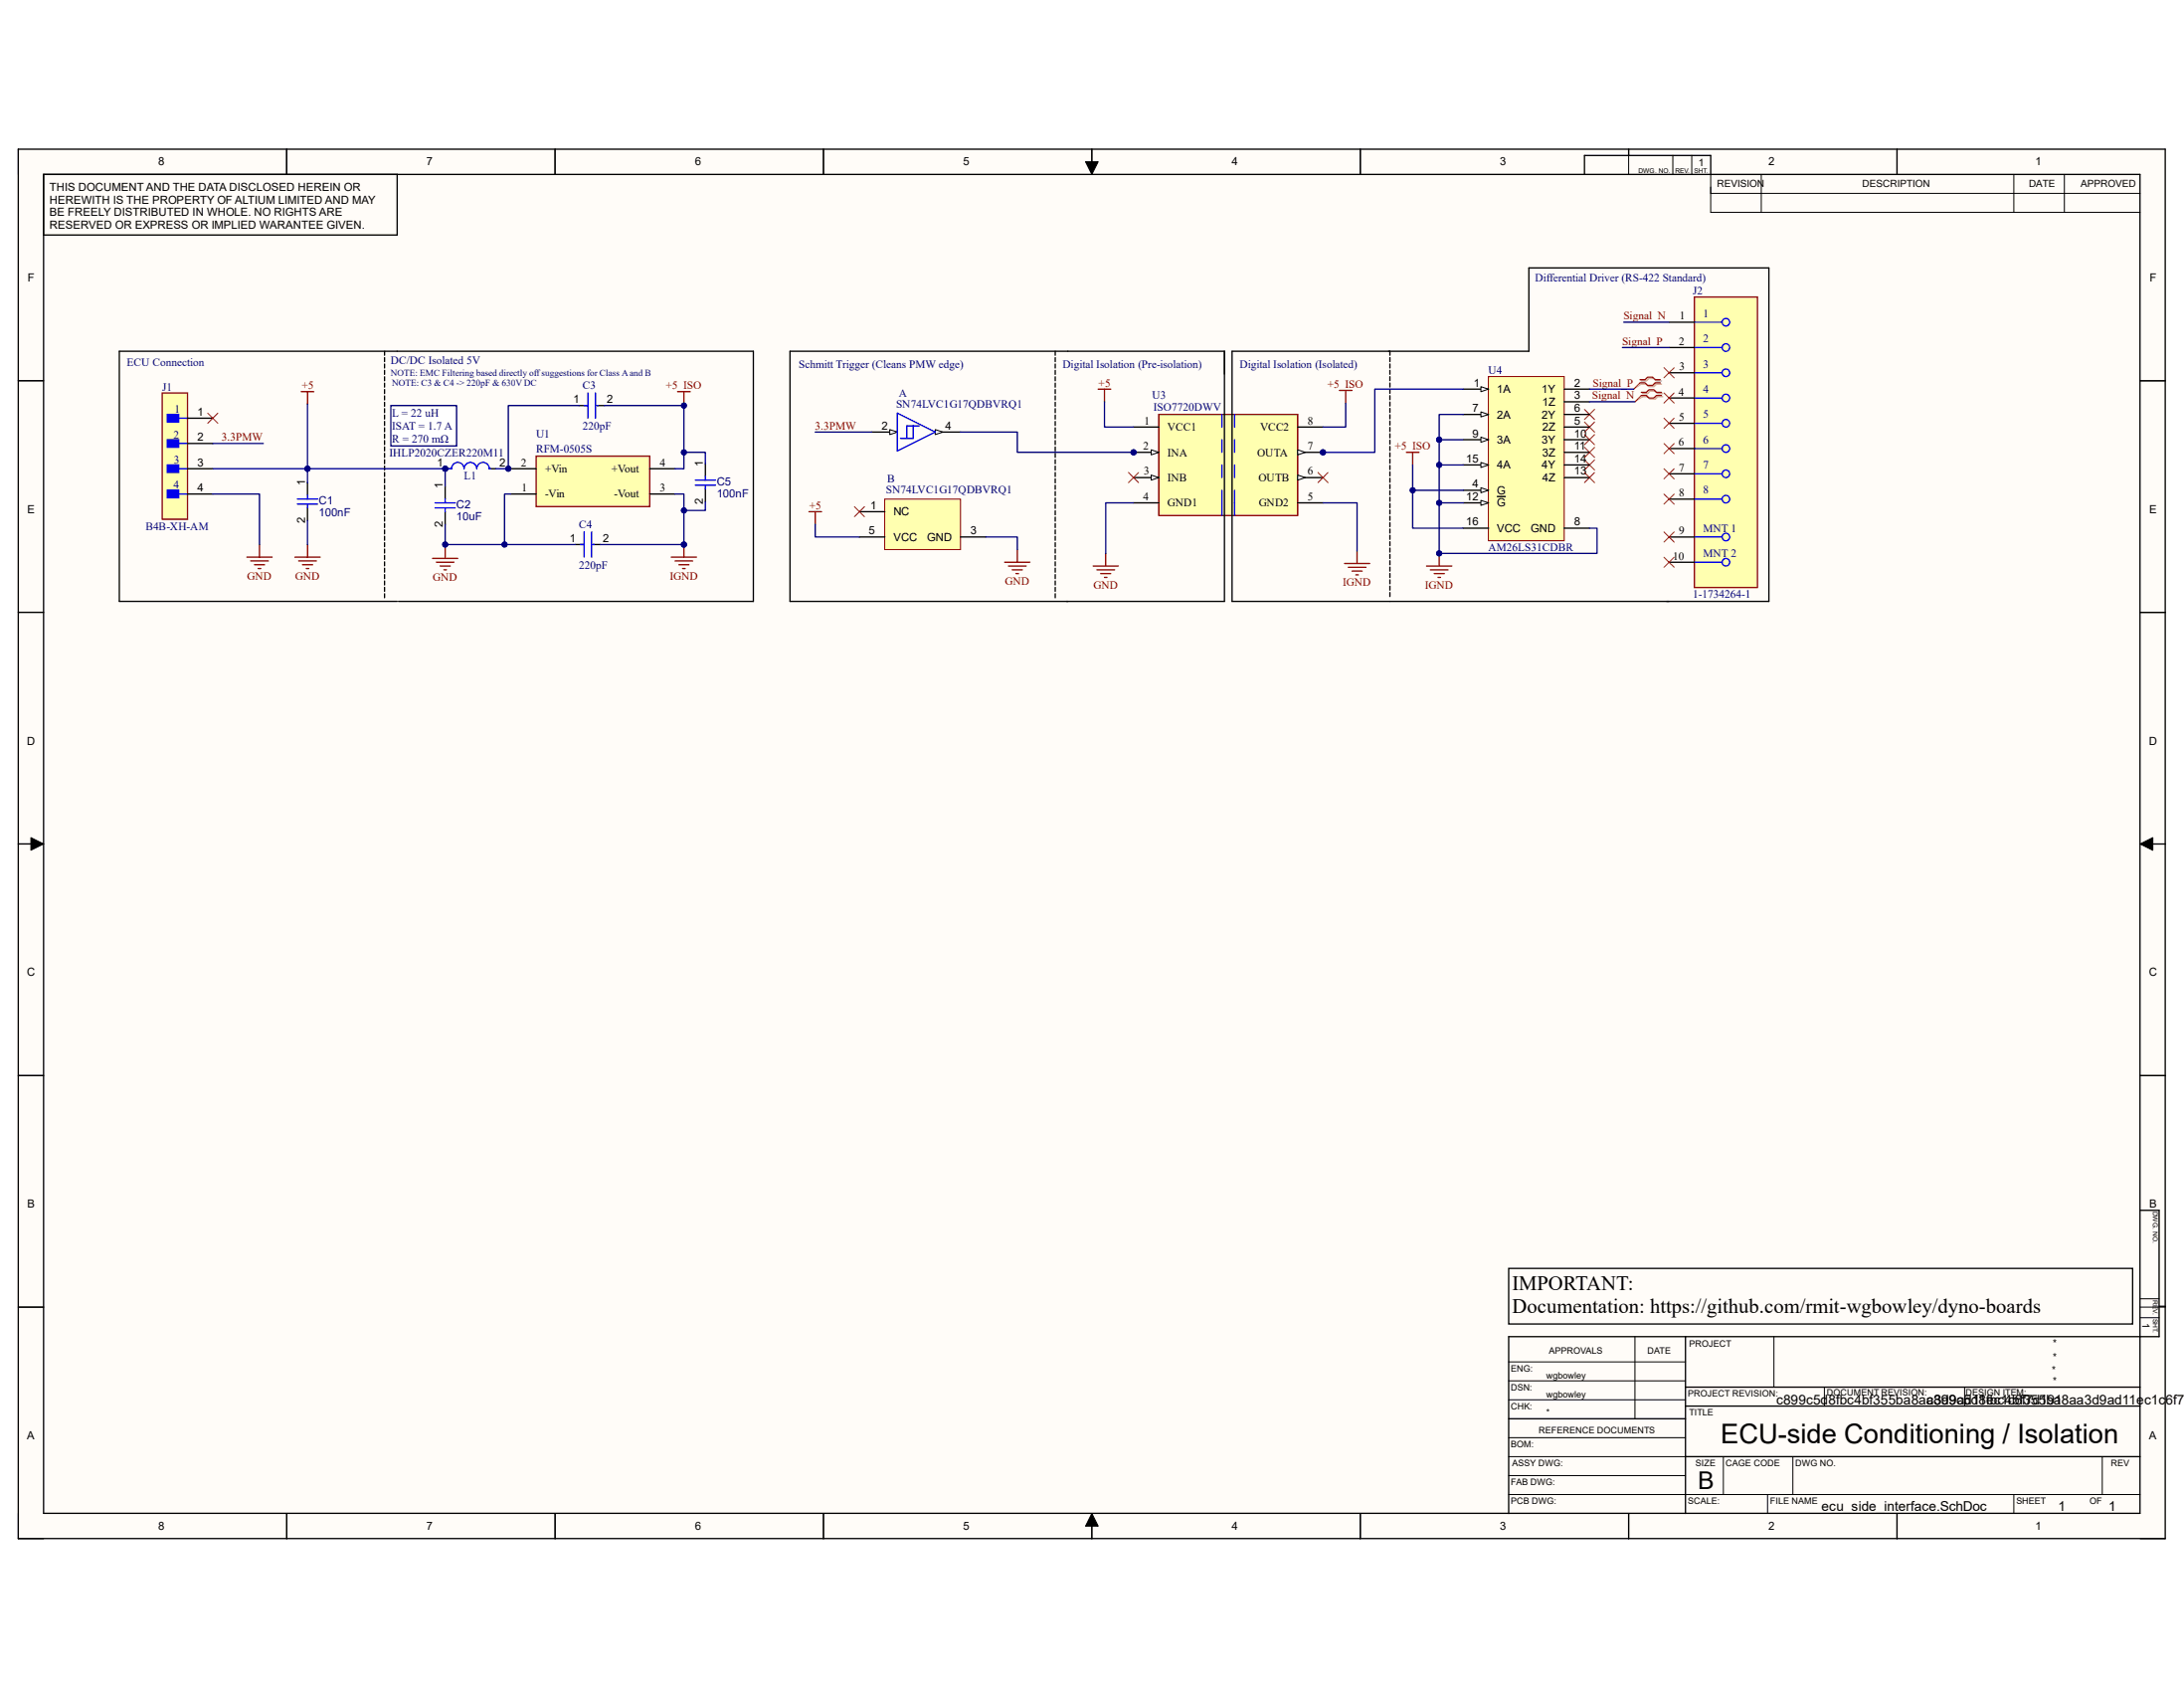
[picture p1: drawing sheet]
<svg xmlns="http://www.w3.org/2000/svg" width="279mm" height="216mm" viewBox="0 0 279 216" stroke-linecap="round" stroke-linejoin="round" font-family="sans-serif">
<g fill="#fffcf8">
<path d="M2.3 19.1h274.7v177.7h-274.7z" fill-rule="evenodd"/>
<path d="M5.6 22.3h268.2v171.3h-268.2z" fill-rule="evenodd"/>
</g>
<g fill="none" stroke="#000" stroke-width=".13">
<path d="M2.3 19.1v3.2M36.7 19.1v3.2M71 19.1v3.2M105.3 19.1v3.2M139.7 19.1v3.2M174 19.1v3.2M208.4 19.1v3.2M214 19.9v2.4M216.4 19.9v2.4M242.7 19.1v3.2M138.9 20.7h1.6l-.8 1.6zM218.9 22.3v4.9h54.9"/>
<path d="M218.9 24.7h54.9M225.3 22.3v4.9M257.6 22.3v4.9M264.1 22.3v4.9M2.3 48.7h3.3M273.8 48.7h3.2M2.3 78.3h3.3M273.8 78.3h3.2M2.3 107.9h3.3M4 107.1l1.6 .8-1.6 .8zM273.8 107.9l1.6-.8v1.7zM273.8 107.9h3.2"/>
<path d="M2.3 137.6h3.3M273.8 137.6h3.2M2.3 167.2h3.3M193 176.6h22.6M193 174.2h22.6M193 179h22.6M209.2 171v10.5M226.9 171v6.4M233.4 177.4v2.4M251.3 177.4v2.4M273.8 167.2h3.2M273.8 168.5h2.4"/>
<path d="M273.8 166.1h2.4M2.3 193.6v3.2h3.3M36.7 193.6v3.2M71 193.6v3.2M105.3 193.6v3.2M139.7 193.6l.8 1.6h-1.6zM139.7 193.6v3.2M174 193.6v3.2M193 191.2h80.8M193 186.3h22.6M193 183.9h22.6M193 188.7h22.6"/>
<path d="M208.4 193.6v3.2M220.5 186.3v4.9M226.1 191.2v2.4M229.4 186.3v4.9M242.7 193.6v3.2M257.6 191.2v2.4M268.9 186.3v4.9M273.8 196.8h3.2"/>
</g>
<g fill="none" stroke="#000" stroke-width=".17">
<path d="M2.3 19.1h274.7v177.7h-274.7zM36.7 19.1v3.2M71 19.1v3.2M105.3 19.1v3.2M139.7 19.1v3.2M174 19.1v3.2M208.4 19.1v.8M242.7 19.1v3.2M5.6 22.3h268.2v171.3h-268.2zM50.8 22.3v7.8h-45.2M202.7 22.3v-2.4h16.2v2.4M2.3 48.7h3.3"/>
<path d="M273.8 48.7h3.2M2.3 78.3h3.3M273.8 78.3h3.2M2.3 107.9h3.3M273.8 107.9h3.2M2.3 137.6h3.3M273.8 137.6h3.2M273.8 154.8h2.4v16.2h-83.2v22.6M2.3 167.2h3.3M215.6 177.4h58.2M215.6 171v22.6M215.6 179.8h58.2"/>
<path d="M276.2 167.1h.8M36.7 193.6v3.2M71 193.6v3.2M105.3 193.6v3.2M139.7 193.6v3.2M174 193.6v3.2M193 181.5h22.6M208.4 193.6v3.2M215.6 186.3h58.2M242.7 193.6v3.2"/>
</g>
<path d="M138.9 20.7h1.6l-.8 1.6zM4 107.1l1.6 .8-1.6 .8zM273.8 107.9l1.6-.8v1.7zM139.7 193.6l.8 1.6h-1.6z" fill="#000"/>
<path d="M216.8 38h8v37.1h-8z" fill-rule="evenodd" fill="#ffffb0"/>
<path d="M216.8 38h8v37.1h-8z" fill="none" stroke="#800000" stroke-width=".17"/>
<g fill="none" stroke="#00f" stroke-width=".17">
<path d="M216.8 41.2h3.5M216.8 44.4h3.5M216.8 47.7h3.5M216.8 50.9h3.5M216.8 54.1h3.5M216.8 57.4h3.5M216.8 60.6h3.5M216.8 63.8h3.5M216.8 68.7h3.5M216.8 71.9h3.5"/>
<circle cx="220.8" cy="41.2" r=".48"/>
<circle cx="220.8" cy="54.1" r=".48"/>
<circle cx="220.8" cy="57.4" r=".48"/>
<circle cx="220.8" cy="47.7" r=".48"/>
<circle cx="220.8" cy="50.9" r=".48"/>
<circle cx="220.8" cy="44.5" r=".48"/>
<circle cx="220.8" cy="60.6" r=".48"/>
<circle cx="220.8" cy="71.9" r=".48"/>
<circle cx="220.8" cy="63.8" r=".48"/>
<circle cx="220.8" cy="68.7" r=".48"/>
</g>
<path d="M119.6 55.3h3.3M213.5 41.2h3.3M213.5 44.4h3.3M213.5 47.7h3.3M213.5 50.9h3.3M213.5 54.1h3.3M213.5 57.4h3.3M213.5 60.6h3.3M213.5 63.8h3.3M213.5 68.7h3.3M213.5 71.9h3.3" fill="none" stroke="#000" stroke-width=".17"/>
<path d="M119.6 54.9l1 .4-1 .3z" fill="#f8fcff"/>
<path d="M119.6 54.9l1 .4-1 .3z" fill="none" stroke="#000" stroke-width=".13"/>
<path d="M111.6 55.3h3.2" fill="none" stroke="#000" stroke-width=".17"/>
<path d="M113.8 54.9l1 .4-1 .3z" fill="#f8fcff"/>
<path d="M113.8 54.9l1 .4-1 .3z" fill="none" stroke="#000" stroke-width=".13"/>
<path d="M114.8 52.8l4.8 2.5-4.8 2.4zM116.8 54.5v1.6h-1.6M117.6 54.5h-1.6v1.6" fill="none" stroke="#00f" stroke-width=".17"/>
<path d="M113.2 63.8h9.7v6.5h-9.7z" fill-rule="evenodd" fill="#ffffb0"/>
<path d="M113.2 63.8h9.7v6.5h-9.7z" fill="none" stroke="#800000" stroke-width=".13"/>
<path d="M110 68.7h3.2M110 65.4h3.2M122.9 68.7h3.2" fill="none" stroke="#000" stroke-width=".17"/>
<circle cx="145" cy="57.9" r=".32" fill="#000080"/>
<circle cx="145" cy="57.9" r=".32" fill="none" stroke="#000080" stroke-width=".13"/>
<circle cx="169.2" cy="57.9" r=".32" fill="#000080"/>
<circle cx="169.2" cy="57.9" r=".32" fill="none" stroke="#000080" stroke-width=".13"/>
<path d="M148.2 53h17.8v12.9h-17.8z" fill-rule="evenodd" fill="#ffffb0"/>
<path d="M148.2 53h17.8v12.9h-17.8z" fill="none" stroke="#800000" stroke-width=".17"/>
<path d="M156.3 53v1.6M156.3 56.2v1.7M156.3 59.5v1.6M157.9 53v1.6M157.9 56.2v1.7M157.9 59.5v1.6M156.3 62.7v3.2M157.9 62.7v3.2" fill="none" stroke="#00f" stroke-width=".17"/>
<path d="M145 54.6h3.2M145 57.9h3.2M166 54.6h3.2" fill="none" stroke="#000" stroke-width=".17"/>
<path d="M147.3 57.5l.9 .4-.9 .3z" fill="#f8fcff"/>
<path d="M147.3 57.5l.9 .4-.9 .3z" fill="none" stroke="#000" stroke-width=".13"/>
<circle cx="145" cy="57.9" r=".32" fill="#000080"/>
<circle cx="145" cy="57.9" r=".32" fill="none" stroke="#000080" stroke-width=".13"/>
<path d="M145 61.1h3.2" fill="none" stroke="#000" stroke-width=".17"/>
<path d="M147.3 60.8l.9 .3-.9 .3z" fill="#f8fcff"/>
<path d="M147.3 60.8l.9 .3-.9 .3z" fill="none" stroke="#000" stroke-width=".13"/>
<path d="M166 57.9h3.2" fill="none" stroke="#000" stroke-width=".17"/>
<path d="M166 57.5l1 .4-1 .3z" fill="#f8fcff"/>
<path d="M166 57.5l1 .4-1 .3z" fill="none" stroke="#000" stroke-width=".13"/>
<circle cx="169.2" cy="57.9" r=".32" fill="#000080"/>
<circle cx="169.2" cy="57.9" r=".32" fill="none" stroke="#000080" stroke-width=".13"/>
<path d="M166 61.1h3.2" fill="none" stroke="#000" stroke-width=".17"/>
<path d="M166 60.8l1 .3-1 .3z" fill="#f8fcff"/>
<path d="M166 60.8l1 .3-1 .3z" fill="none" stroke="#000" stroke-width=".13"/>
<path d="M145 64.3h3.2M166 64.3h3.2M193 162.2h79.8v7.1h-79.8z" fill="none" stroke="#000" stroke-width=".17"/>
<path d="M68.6 58.3h14.5v6.5h-14.5z" fill-rule="evenodd" fill="#ffffb0"/>
<path d="M68.6 58.3h14.5v6.5h-14.5z" fill="none" stroke="#800000" stroke-width=".17"/>
<path d="M65.4 60h3.2M83.1 60h3.3M65.4 63.2h3.2M83.1 63.2h3.3" fill="none" stroke="#000" stroke-width=".17"/>
<path d="M20.8 50.3h3.2v16.1h-3.2z" fill-rule="evenodd" fill="#ffffb0"/>
<path d="M20.8 50.3h3.2v16.1h-3.2z" fill="none" stroke="#800000" stroke-width=".17"/>
<path d="M21.4 53h1.5v1h-1.5z" fill-rule="evenodd" fill="#00f"/>
<path d="M21.4 53h1.5v1h-1.5zM22.9 53.5h1.1" fill="none" stroke="#00f" stroke-width=".17"/>
<path d="M21.4 56.2h1.5v1h-1.5z" fill-rule="evenodd" fill="#00f"/>
<path d="M21.4 56.2h1.5v1h-1.5zM22.9 56.7h1.1" fill="none" stroke="#00f" stroke-width=".17"/>
<path d="M21.4 59.5h1.5v.9h-1.5z" fill-rule="evenodd" fill="#00f"/>
<path d="M21.4 59.5h1.5v.9h-1.5zM22.9 60h1.1" fill="none" stroke="#00f" stroke-width=".17"/>
<path d="M21.4 62.7h1.5v1h-1.5z" fill-rule="evenodd" fill="#00f"/>
<path d="M21.4 62.7h1.5v1h-1.5zM22.9 63.2h1.1M38 64.5h2.6M38 63.8h2.6M39.3 63.3v.5M39.3 64.5v.5M55.7 65h2.5M55.7 64.3h2.5M57 63.8v.5M57 65v.4" fill="none" stroke="#00f" stroke-width=".17"/>
<g fill="none" stroke="#000" stroke-width=".17">
<path d="M24 53.5h3.2M24 56.7h3.2M24 60h3.2M49.2 44.9v.5M49.2 45.7v.6M49.2 46.6v.5M49.2 47.4v.5M49.2 48.2v.5M49.2 49v.5M49.2 49.8v.5M49.2 50.6v.5M49.2 51.5v.5"/>
<path d="M49.2 52.3v.5M49.2 53.1v.5M49.2 53.9v.5M49.2 54.7v.5M49.2 55.5v.5M49.2 56.4v.5M49.2 57.2v.5M49.2 58v.5M49.2 58.8v.5M49.2 59.6v.5M50.8 44.9h-35.5v32h35.5M24 63.2h3.2"/>
<path d="M39.3 61.7v1.6M39.3 65v1.6M49.2 60.4v.5M49.2 61.2v.6M49.2 62.1v.5M49.2 62.9v.5M49.2 63.7v.5M49.2 64.5v.5M49.2 65.3v.5M49.2 66.1v.6M49.2 67v.5M49.2 67.8v.5"/>
<path d="M49.2 68.6v.5M49.2 69.4v.5M49.2 70.2v.5M49.2 71v.6M49.2 71.9v.5M49.2 72.7v.5M49.2 73.5v.5M49.2 74.3v.5M49.2 75.1v.5M49.2 75.9v.6M57 62.2v1.6M57 65.4v1.7"/>
</g>
<g fill="none" stroke="#800000" stroke-width=".17">
<path d="M38.5 50.1h1.6M39.3 50.1v1.6M31.6 71.3h3.2M32.1 71.7h2.2M32.6 72.2h1.2M33 72.7h.4M33.2 69.6v1.7M37.7 71.3h3.3M38.2 71.7h2.3M38.7 72.2h1.3M39.2 72.7h.3M39.3 69.6v1.7"/>
<path d="M55.3 71.4h3.3M55.8 71.9h2.3M56.3 72.4h1.3M56.8 72.9h.3M57 69.8v1.6M85.9 71.3h3.2M86.4 71.7h2.2M86.8 72.2h1.3M87.3 72.7h.4M87.5 69.6v1.7"/>
</g>
<path d="M26.6 52.8l1.3 1.3M27.9 52.8l-1.3 1.3" fill="none" stroke="#f00" stroke-width=".13"/>
<circle cx="87.5" cy="69.6" r=".32" fill="#000080"/>
<circle cx="87.5" cy="69.6" r=".32" fill="none" stroke="#000080" stroke-width=".13"/>
<g fill="none" stroke="#800000" stroke-width=".17">
<path d="M86.7 50.1h1.6M87.5 50.1v1.6M140.5 49.8h1.6M141.3 49.8v1.6M171.3 49.9h1.7M172.2 49.9v1.7M179.9 57.9h1.6M180.7 57.9v1.6M103.5 65.4h1.6M104.3 65.4v1.7M128.5 71.9h3.3M129 72.4h2.3"/>
<path d="M129.5 72.9h1.3M130 73.4h.3M130.1 70.3v1.6M139.8 72.4h3.3M140.3 72.9h2.3M140.8 73.4h1.3M141.3 73.9h.3M141.5 70.8v1.6M172 72.1h3.2M172.5 72.6h2.2M173 73h1.3M173.5 73.5h.3"/>
<path d="M173.6 70.5v1.6M182.5 72.4h3.2M183 72.9h2.3M183.5 73.4h1.3M184 73.9h.3M184.1 70.8v1.6"/>
</g>
<g fill="none" stroke="#000" stroke-width=".17">
<path d="M50.8 44.9h45.6v32h-45.4M101.1 44.9h55.5v32h-55.5zM135 44.9v.5M135 45.7v.6M135 46.6v.5M135 47.4v.5M135 48.2v.5M135 49v.5M135 49.8v.5M135 50.6v.5M135 51.5v.5M135 52.3v.5"/>
<path d="M135 53.1v.5M135 53.9v.5M135 54.7v.5M135 55.5v.5M135 56.4v.5M135 57.2v.5M135 58v.5M135 58.8v.5M135 59.6v.5M177.8 45.4v-.5h-20.2v32h20.2M177.8 45.7v.5M177.8 46.6v.5"/>
<path d="M177.8 47.4v.5M177.8 48.2v.5M177.8 49v.5M177.8 49.8v.5M177.8 50.6v.5M177.8 51.4v.5M177.8 52.2v.5M177.8 53.1v.5M177.8 53.9v.5M177.8 54.7v.5M177.8 55.5v.5M177.8 56.3v.5"/>
<path d="M177.8 57.1v.5M177.8 57.9v.5M177.8 58.7v.5M177.8 59.5v.5M135 60.4v.5M135 61.3v.5M135 62.1v.5M135 62.9v.5M135 63.7v.5M135 64.5v.5M135 65.3v.5M135 66.1v.6"/>
<path d="M135 67v.5M135 67.8v.5M135 68.6v.5M135 69.4v.5M135 70.2v.5M135 71v.6M135 71.9v.5M135 72.7v.5M135 73.5v.5M135 74.3v.5M135 75.1v.5M135 75.9v.6"/>
<path d="M177.8 60.4v.5M177.8 61.2v.5M177.8 62v.5M177.8 62.8v.5M177.8 63.6v.5M177.8 64.4v.5M177.8 65.2v.5M177.8 66v.5M177.8 66.9v.5M177.8 67.7v.5M177.8 68.5v.5M177.8 69.3v.5"/>
<path d="M177.8 70.1v.5M177.8 70.9v.5M177.8 71.7v.5M177.8 72.5v.5M177.8 73.4v.5M177.8 74.2v.5M177.8 75v.5M177.8 75.8v.5"/>
</g>
<path d="M109.3 64.8l1.3 1.3M110.6 64.8l-1.3 1.3M144.4 60.4l1.3 1.3M145.7 60.4l-1.3 1.3M168.6 60.4l1.3 1.3M169.9 60.4l-1.3 1.3" fill="none" stroke="#f00" stroke-width=".13"/>
<circle cx="184.1" cy="70.8" r=".32" fill="#000080"/>
<circle cx="184.1" cy="70.8" r=".32" fill="none" stroke="#000080" stroke-width=".13"/>
<g fill="none" stroke="#f00" stroke-width=".13">
<path d="M202.7 58.8l1.3 1.3M202.7 57.2l1.3 1.3M202.7 55.6l1.3 1.3M202.7 54l1.3 1.3M202.7 52.4l1.3 1.3M204 58.8l-1.3 1.3M204 57.2l-1.3 1.3M204 55.6l-1.3 1.3M204 54l-1.3 1.3M204 52.4l-1.3 1.3M212.9 60l1.3 1.2M212.9 56.7l1.3 1.3"/>
<path d="M212.9 53.5l1.3 1.3M212.9 50.3l1.3 1.3M212.9 47l1.3 1.3M214.2 60l-1.3 1.2M214.2 56.7l-1.3 1.3M214.2 53.5l-1.3 1.3M214.2 50.3l-1.3 1.3M214.2 47l-1.3 1.3M202.7 60.4l1.3 1.3M204 60.4l-1.3 1.3M212.9 71.3l1.3 1.3M212.9 68l1.3 1.3"/>
<path d="M212.9 63.2l1.3 1.3M214.2 71.3l-1.3 1.3M214.2 68l-1.3 1.3M214.2 63.2l-1.3 1.3"/>
</g>
<path d="M177.7 44.9h17.9v-10.6h30.7v42.6h-48.5" fill="none" stroke="#000" stroke-width=".17"/>
<circle cx="57" cy="60" r=".32" fill="#000080"/>
<circle cx="57" cy="60" r=".32" fill="none" stroke="#000080" stroke-width=".13"/>
<path d="M57 60h.8" fill="none" stroke="#000" stroke-width=".17"/>
<circle cx="57" cy="60" r=".32" fill="#000080"/>
<circle cx="57" cy="60" r=".32" fill="none" stroke="#000080" stroke-width=".13"/>
<path d="M62.6 60h.8" fill="none" stroke="#000" stroke-width=".17"/>
<path d="M57.4 60h.4a.81 .81 0 0 1 .8-.9 .81 .81 0 0 1 .8 .9 .81 .81 0 0 1 .8-.9 .81 .81 0 0 1 .8 .9M62.8 60h-.2a.81 .81 0 0 0-.8-.9 .81 .81 0 0 0-.8 .9" fill="none" stroke="#00f" stroke-width=".17"/>
<path d="M50 51.9h8.4v5.1h-8.4z" fill-rule="evenodd" fill="#fff"/>
<path d="M50 51.9h8.4v5.1h-8.4z" fill="none" stroke="#000080" stroke-width=".17"/>
<path d="M74.1 51.9h1.1M76.3 51.9h1M90.2 59.3v1.6M73.6 69.6h1.1M75.9 69.6h.9M90.2 62.5v1.7" fill="none" stroke="#000" stroke-width=".17"/>
<path d="M74.7 51.9h.5M75.2 50.3v3.2M76.2 50.3v3.2M76.3 51.9h.2M74.2 69.6h.5M74.7 68v3.3M75.7 68v3.3M75.9 69.6h.1M88.9 62.1h2.6M88.9 61.4h2.6M90.2 60.9v.5M90.2 62.1v.4" fill="none" stroke="#00f" stroke-width=".17"/>
<path d="M190.4 48.2h9.7v21h-9.7z" fill-rule="evenodd" fill="#ffffb0"/>
<path d="M190.4 48.2h9.7v21h-9.7z" fill="none" stroke="#800000" stroke-width=".13"/>
<path d="M187.2 49.8h3.2" fill="none" stroke="#000" stroke-width=".17"/>
<path d="M189.5 49.5l.9 .3-.9 .3z" fill="#f8fcff"/>
<path d="M189.5 49.5l.9 .3-.9 .3z" fill="none" stroke="#000" stroke-width=".13"/>
<path d="M200.1 49.8h3.2M200.1 51.4h3.2M187.2 62.7h3.2" fill="none" stroke="#000" stroke-width=".17"/>
<path d="M189.5 62.4l.9 .3-.9 .3z" fill="#f8fcff"/>
<path d="M189.5 62.4l.9 .3-.9 .3z" fill="none" stroke="#000" stroke-width=".13"/>
<path d="M187.2 53h3.2M200.1 54.6h3.2M200.1 53h3.2" fill="none" stroke="#000" stroke-width=".17"/>
<path d="M189.5 52.7l.9 .3-.9 .3z" fill="#f8fcff"/>
<path d="M189.5 52.7l.9 .3-.9 .3z" fill="none" stroke="#000" stroke-width=".13"/>
<path d="M187.2 56.2h3.2M200.1 67.6h3.2" fill="none" stroke="#000" stroke-width=".17"/>
<path d="M189.5 55.9l.9 .3-.9 .4z" fill="#f8fcff"/>
<path d="M189.5 55.9l.9 .3-.9 .4z" fill="none" stroke="#000" stroke-width=".13"/>
<path d="M200.1 56.2h3.2M200.1 57.9h3.2M187.2 64.3h3.2" fill="none" stroke="#000" stroke-width=".17"/>
<path d="M189.5 64l.9 .3-.9 .3z" fill="#f8fcff"/>
<path d="M189.5 64l.9 .3-.9 .3z" fill="none" stroke="#000" stroke-width=".13"/>
<path d="M187.2 59.5h3.2M200.1 59.5h3.2M191.5 63.5h1.1M200.1 61.1h3.2" fill="none" stroke="#000" stroke-width=".17"/>
<path d="M189.5 59.2l.9 .3-.9 .3z" fill="#f8fcff"/>
<path d="M189.5 59.2l.9 .3-.9 .3z" fill="none" stroke="#000" stroke-width=".13"/>
<path d="M187.2 67.6h3.2" fill="none" stroke="#000" stroke-width=".17"/>
<path d="M210 48.7h.6l.3-.3h.7l.3 .3h.7M210 49.1h.6l.3 .4h.7l.3-.4h.7M210.1 50.3h.7l.3-.3h.7l.3 .3h.6M210.1 50.7h.7l.3 .4h.7l.3-.4h.6" fill="none" stroke="#d0a19e" stroke-width=".17"/>
<path d="M210 49.1l-1 .7M210.1 50.7l-.9 .7" fill="none" stroke="#d0a19e" stroke-width=".13"/>
<path d="M209.8 48.6h.6l.4-.4h.6l.4 .4h.6M209.8 49h.6l.4 .3h.6l.4-.3h.6M210 50.2h.6l.3-.3h.7l.3 .3h.7M210 50.6h.6l.3 .3h.7l.3-.3h.7" fill="none" stroke="#f00" stroke-width=".17"/>
<path d="M209.8 49l-.8 .8M210 50.6l-.8 .8" fill="none" stroke="#f00" stroke-width=".13"/>
<path d="M27.2 56.7h6.5M27.2 63.2h6v6.4M39.3 66.6v3M65.4 63.2h-.9v6.4h-7.5v-2.5" fill="none" stroke="#000080" stroke-width=".17"/>
<circle cx="64.5" cy="69.6" r=".32" fill="#000080"/>
<circle cx="64.5" cy="69.6" r=".32" fill="none" stroke="#000080" stroke-width=".13"/>
<circle cx="57" cy="69.6" r=".32" fill="#000080"/>
<circle cx="57" cy="69.6" r=".32" fill="none" stroke="#000080" stroke-width=".13"/>
<path d="M39.3 60v1.7" fill="none" stroke="#000080" stroke-width=".17"/>
<circle cx="39.3" cy="60" r=".32" fill="#000080"/>
<circle cx="39.3" cy="60" r=".32" fill="none" stroke="#000080" stroke-width=".13"/>
<path d="M39.3 51.7v8.3" fill="none" stroke="#000080" stroke-width=".17"/>
<circle cx="39.3" cy="60" r=".32" fill="#000080"/>
<circle cx="39.3" cy="60" r=".32" fill="none" stroke="#000080" stroke-width=".13"/>
<path d="M27.2 60h29.8v2.2" fill="none" stroke="#000080" stroke-width=".17"/>
<circle cx="39.3" cy="60" r=".32" fill="#000080"/>
<circle cx="39.3" cy="60" r=".32" fill="none" stroke="#000080" stroke-width=".13"/>
<circle cx="57" cy="60" r=".32" fill="#000080"/>
<circle cx="57" cy="60" r=".32" fill="none" stroke="#000080" stroke-width=".13"/>
<path d="M57 69.6v.2" fill="none" stroke="#000080" stroke-width=".17"/>
<circle cx="57" cy="69.6" r=".32" fill="#000080"/>
<circle cx="57" cy="69.6" r=".32" fill="none" stroke="#000080" stroke-width=".13"/>
<path d="M86.4 63.2h1.1v6.4" fill="none" stroke="#000080" stroke-width=".17"/>
<circle cx="87.5" cy="69.6" r=".32" fill="#000080"/>
<circle cx="87.5" cy="69.6" r=".32" fill="none" stroke="#000080" stroke-width=".13"/>
<circle cx="87.5" cy="65.3" r=".32" fill="#000080"/>
<circle cx="87.5" cy="65.3" r=".32" fill="none" stroke="#000080" stroke-width=".13"/>
<path d="M87.5 51.7v8.3h-1.1" fill="none" stroke="#000080" stroke-width=".17"/>
<circle cx="87.5" cy="57.9" r=".32" fill="#000080"/>
<circle cx="87.5" cy="57.9" r=".32" fill="none" stroke="#000080" stroke-width=".13"/>
<circle cx="87.5" cy="51.9" r=".32" fill="#000080"/>
<circle cx="87.5" cy="51.9" r=".32" fill="none" stroke="#000080" stroke-width=".13"/>
<path d="M74.1 51.9h-9.1v8.1h.4" fill="none" stroke="#000080" stroke-width=".17"/>
<circle cx="65" cy="60" r=".32" fill="#000080"/>
<circle cx="65" cy="60" r=".32" fill="none" stroke="#000080" stroke-width=".13"/>
<path d="M122.9 55.3h7.2v2.6h15.1M104.3 67.1v1.6h5.7M126.1 68.7h4v1.6M145 64.3h-3.5v6.5M169.2 64.3h4.4v6.2" fill="none" stroke="#000080" stroke-width=".17"/>
<circle cx="145" cy="57.9" r=".32" fill="#000080"/>
<circle cx="145" cy="57.9" r=".32" fill="none" stroke="#000080" stroke-width=".13"/>
<path d="M104.3 55.3h7.3M141.3 51.4v3.2h3.7M172.2 51.6v3h-3M187.2 49.8h-11.3v8.1h-7" fill="none" stroke="#000080" stroke-width=".17"/>
<circle cx="169.2" cy="57.9" r=".32" fill="#000080"/>
<circle cx="169.2" cy="57.9" r=".32" fill="none" stroke="#000080" stroke-width=".13"/>
<path d="M180.7 62.7h6.5" fill="none" stroke="#000080" stroke-width=".17"/>
<circle cx="180.7" cy="62.7" r=".32" fill="#000080"/>
<circle cx="180.7" cy="62.7" r=".32" fill="none" stroke="#000080" stroke-width=".13"/>
<path d="M184.1 56.2h3.1" fill="none" stroke="#000080" stroke-width=".17"/>
<circle cx="184.1" cy="56.2" r=".32" fill="#000080"/>
<circle cx="184.1" cy="56.2" r=".32" fill="none" stroke="#000080" stroke-width=".13"/>
<path d="M187.2 53h-3.1v3.2" fill="none" stroke="#000080" stroke-width=".17"/>
<circle cx="184.1" cy="56.2" r=".32" fill="#000080"/>
<circle cx="184.1" cy="56.2" r=".32" fill="none" stroke="#000080" stroke-width=".13"/>
<path d="M184.1 59.5v11.3h20.2v-3.2h-1" fill="none" stroke="#000080" stroke-width=".17"/>
<circle cx="184.1" cy="59.5" r=".32" fill="#000080"/>
<circle cx="184.1" cy="59.5" r=".32" fill="none" stroke="#000080" stroke-width=".13"/>
<circle cx="184.1" cy="64.3" r=".32" fill="#000080"/>
<circle cx="184.1" cy="64.3" r=".32" fill="none" stroke="#000080" stroke-width=".13"/>
<circle cx="184.1" cy="70.8" r=".32" fill="#000080"/>
<circle cx="184.1" cy="70.8" r=".32" fill="none" stroke="#000080" stroke-width=".13"/>
<path d="M184.1 64.3h3.1" fill="none" stroke="#000080" stroke-width=".17"/>
<circle cx="184.1" cy="64.3" r=".32" fill="#000080"/>
<circle cx="184.1" cy="64.3" r=".32" fill="none" stroke="#000080" stroke-width=".13"/>
<path d="M184.1 56.2v3.3h3.1" fill="none" stroke="#000080" stroke-width=".17"/>
<circle cx="184.1" cy="59.5" r=".32" fill="#000080"/>
<circle cx="184.1" cy="59.5" r=".32" fill="none" stroke="#000080" stroke-width=".13"/>
<circle cx="184.1" cy="56.2" r=".32" fill="#000080"/>
<circle cx="184.1" cy="56.2" r=".32" fill="none" stroke="#000080" stroke-width=".13"/>
<path d="M180.7 59.5v8.1h6.5" fill="none" stroke="#000080" stroke-width=".17"/>
<circle cx="180.7" cy="62.7" r=".32" fill="#000080"/>
<circle cx="180.7" cy="62.7" r=".32" fill="none" stroke="#000080" stroke-width=".13"/>
<path d="M87.5 57.9h2.7v1.4" fill="none" stroke="#000080" stroke-width=".17"/>
<circle cx="87.5" cy="57.9" r=".32" fill="#000080"/>
<circle cx="87.5" cy="57.9" r=".32" fill="none" stroke="#000080" stroke-width=".13"/>
<path d="M90.2 64.2v1.1h-2.7" fill="none" stroke="#000080" stroke-width=".17"/>
<circle cx="87.5" cy="65.3" r=".32" fill="#000080"/>
<circle cx="87.5" cy="65.3" r=".32" fill="none" stroke="#000080" stroke-width=".13"/>
<path d="M63.4 60h1.6" fill="none" stroke="#000080" stroke-width=".17"/>
<circle cx="65" cy="60" r=".32" fill="#000080"/>
<circle cx="65" cy="60" r=".32" fill="none" stroke="#000080" stroke-width=".13"/>
<path d="M77.3 51.9h10.2" fill="none" stroke="#000080" stroke-width=".17"/>
<circle cx="87.5" cy="51.9" r=".32" fill="#000080"/>
<circle cx="87.5" cy="51.9" r=".32" fill="none" stroke="#000080" stroke-width=".13"/>
<path d="M64.5 69.6h9.1" fill="none" stroke="#000080" stroke-width=".17"/>
<circle cx="64.5" cy="69.6" r=".32" fill="#000080"/>
<circle cx="64.5" cy="69.6" r=".32" fill="none" stroke="#000080" stroke-width=".13"/>
<path d="M76.8 69.6h10.7" fill="none" stroke="#000080" stroke-width=".17"/>
<circle cx="87.5" cy="69.6" r=".32" fill="#000080"/>
<circle cx="87.5" cy="69.6" r=".32" fill="none" stroke="#000080" stroke-width=".13"/>
<path d="M203.3 51.4h5.9M203.3 49.8h5.7M207.5 44.4h6M207.7 41.2h5.8" fill="none" stroke="#000080" stroke-width=".17"/>
<text font-size="3.5" x="220.1" y="184.6">ECU-side Conditioning / Isolation</text>
<text font-size="3.1" x="217.2" y="190.5">B</text>
<g font-size="2.6">
<text x="193.5" y="165.1">IMPORTANT:</text>
<text x="193.5" y="167.9">Documentation: https://github.com/rmit-wgbowley/dyno-boards</text>
</g>
<g font-size="1.7">
<text x="227.2" y="179.6">c899c5d8fbc4bf355ba8aa3d9ad11ec1c6f7d191</text>
<text x="246.5" y="179.6">c899c5d8fbc4bf355ba8aa3d9ad11ec1c6f7d</text>
<text x="233" y="193.2">ecu_side_interface.SchDoc</text>
<text x="263.3" y="193.2">1</text>
<text x="269.8" y="193.2">1</text>
</g>
<g font-size="1.4">
<text x="20.2" y="21.2">8</text>
<text x="54.6" y="21.2">7</text>
<text x="88.9" y="21.2">6</text>
<text x="123.2" y="21.2">5</text>
<text x="157.6" y="21.2">4</text>
<text x="191.9" y="21.2">3</text>
<text x="226.2" y="21.2">2</text>
<text x="260.4" y="21.2">1</text>
<text x="6.3" y="24.4">THIS DOCUMENT AND THE DATA DISCLOSED HEREIN OR</text>
<text x="6.3" y="26">HEREWITH IS THE PROPERTY OF ALTIUM LIMITED AND MAY</text>
<text x="6.3" y="27.6">BE FREELY DISTRIBUTED IN WHOLE. NO RIGHTS ARE</text>
<text x="6.3" y="29.3">RESERVED OR EXPRESS OR IMPLIED WARANTEE GIVEN.</text>
<text x="3.6" y="36">F</text>
<text x="275" y="36">F</text>
<text x="214.9" y="40.9">1</text>
<text x="214.8" y="44.1">2</text>
<text x="214.8" y="47.3">3</text>
<text x="25.3" y="53.2">1</text>
<text x="73.4" y="51.6">1</text>
<text x="77.6" y="51.6">2</text>
<text x="188.4" y="52.7">7</text>
<text x="188.6" y="49.4">1</text>
<text x="191.5" y="50.2">1A</text>
<text x="191.5" y="53.5">2A</text>
<text x="197.2" y="50.2">1Y</text>
<text x="197.2" y="53.5">2Y</text>
<text x="197.3" y="51.9">1Z</text>
<text x="201.4" y="49.4">2</text>
<text x="201.4" y="51.1">3</text>
<text x="201.4" y="52.7">6</text>
<text x="214.8" y="50.6">4</text>
<text x="214.8" y="53.8">5</text>
<text x="25.3" y="56.4">2</text>
<text x="25.3" y="59.6">3</text>
<text x="55.9" y="59.6">1</text>
<text x="63.9" y="59.6">2</text>
<text x="66.6" y="59.6">2</text>
<text x="84.4" y="59.6">4</text>
<text x="89.9" y="59.6" transform="rotate(-90 89.9 59.6)">1</text>
<text x="112.8" y="54.9">2</text>
<text x="120.9" y="54.9">4</text>
<text x="146.3" y="57.5">2</text>
<text x="146.4" y="54.3">1</text>
<text x="149.4" y="55.1">VCC1</text>
<text x="149.4" y="58.3">INA</text>
<text x="160.8" y="58.3">OUTA</text>
<text x="161.2" y="55.1">VCC2</text>
<text x="167.3" y="54.3">8</text>
<text x="167.3" y="57.5">7</text>
<text x="187.6" y="59.1">15</text>
<text x="188.4" y="55.9">9</text>
<text x="191.5" y="56.7">3A</text>
<text x="191.5" y="59.9">4A</text>
<text x="197.2" y="56.7">3Y</text>
<text x="197.2" y="59.9">4Y</text>
<text x="197.3" y="55.1">2Z</text>
<text x="197.3" y="58.3">3Z</text>
<text x="201.4" y="54.3">5</text>
<text x="201.4" y="55.9">10</text>
<text x="201.4" y="57.5">11</text>
<text x="201.4" y="59.1">14</text>
<text x="214.8" y="57">6</text>
<text x="3.5" y="65.6">E</text>
<text x="25.3" y="62.9">4</text>
<text x="39" y="62.1" transform="rotate(-90 39 62.1)">1</text>
<text x="56.6" y="62.5" transform="rotate(-90 56.6 62.5)">1</text>
<text x="66.7" y="62.9">1</text>
<text x="69.7" y="60.5">+Vin</text>
<text x="69.7" y="63.7">-Vin</text>
<text x="78.2" y="60.5">+Vout</text>
<text x="78.6" y="63.7">-Vout</text>
<text x="84.4" y="62.9">3</text>
<text x="89.9" y="64.6" transform="rotate(-90 89.9 64.6)">2</text>
<text x="111.3" y="65.2">1</text>
<text x="114.3" y="66">NC</text>
<text x="146.3" y="64">4</text>
<text x="146.3" y="60.7">3</text>
<text x="149.4" y="61.6">INB</text>
<text x="149.4" y="64.8">GND1</text>
<text x="161" y="61.6">OUTB</text>
<text x="161" y="64.8">GND2</text>
<text x="167.3" y="60.7">6</text>
<text x="167.3" y="64">5</text>
<text x="187.6" y="64">12</text>
<text x="188.4" y="62.4">4</text>
<text x="191.5" y="63.2">G</text>
<text x="191.5" y="64.8">G</text>
<text x="197.3" y="61.6">4Z</text>
<text x="201.4" y="60.7">13</text>
<text x="214.8" y="60.3">7</text>
<text x="214.8" y="63.5">8</text>
<text x="275" y="65.6">E</text>
<text x="39" y="67" transform="rotate(-90 39 67)">2</text>
<text x="56.6" y="67.5" transform="rotate(-90 56.6 67.5)">2</text>
<text x="72.9" y="69.3">1</text>
<text x="77.1" y="69.3">2</text>
<text x="111.1" y="68.4">5</text>
<text x="114.3" y="69.2">VCC</text>
<text x="118.6" y="69.2">GND</text>
<text x="124.2" y="68.4">3</text>
<text x="187.6" y="67.2">16</text>
<text x="191.5" y="68">VCC</text>
<text x="195.8" y="68">GND</text>
<text x="201.4" y="67.2">8</text>
<text x="214" y="71.6">10</text>
<text x="214.8" y="68.4">9</text>
<text x="3.5" y="95.2">D</text>
<text x="274.9" y="95.2">D</text>
<text x="3.5" y="124.8">C</text>
<text x="274.9" y="124.8">C</text>
<text x="3.5" y="154.5">B</text>
<text x="275" y="154.5">B</text>
<text x="3.5" y="184.1">A</text>
<text x="274.9" y="184.1">A</text>
<text x="20.2" y="195.7">8</text>
<text x="54.6" y="195.7">7</text>
<text x="88.9" y="195.7">6</text>
<text x="123.2" y="195.7">5</text>
<text x="157.6" y="195.7">4</text>
<text x="191.9" y="195.7">3</text>
<text x="226.2" y="195.7">2</text>
<text x="260.4" y="195.7">1</text>
</g>
<g font-size="1.4" fill="#000080">
<text x="196.4" y="36">Differential Driver (RS-422 Standard)</text>
<text x="216.6" y="37.6">J2</text>
<text x="217.9" y="40.6">1</text>
<text x="16.2" y="46.9">ECU Connection</text>
<text x="50" y="46.5">DC/DC Isolated 5V</text>
<text x="102.2" y="47">Schmitt Trigger (Cleans PMW edge)</text>
<text x="135.9" y="47">Digital Isolation (Pre-isolation)</text>
<text x="158.6" y="47">Digital Isolation (Isolated)</text>
<text x="190.4" y="47.8">U4</text>
<text x="217.9" y="43.8">2</text>
<text x="217.9" y="47">3</text>
<text x="20.7" y="50">J1</text>
<text x="22.3" y="52.8">1</text>
<text x="50.2" y="53.3">L = 22 uH</text>
<text x="74.5" y="49.8">C3</text>
<text x="114.6" y="52.2">SN74LVC1G17QDBVRQ1</text>
<text x="115" y="50.8">A</text>
<text x="147.4" y="51.1">U3</text>
<text x="147.6" y="52.5">ISO7720DWV</text>
<text x="217.9" y="50.2">4</text>
<text x="217.9" y="53.5">5</text>
<text x="22.2" y="56.1">2</text>
<text x="22.2" y="59.3">3</text>
<text x="49.8" y="58.3">IHLP2020CZER220M11</text>
<text x="50.2" y="54.9">ISAT = 1.7 A</text>
<text x="50.2" y="56.6">R = 270 mΩ</text>
<text x="68.6" y="55.9">U1</text>
<text x="68.6" y="57.9">RFM-0505S</text>
<text x="74.5" y="54.9">220pF</text>
<text x="217.9" y="56.7">6</text>
<text x="217.9" y="59.9">7</text>
<text x="22.2" y="62.5">4</text>
<text x="40.8" y="64.5">C1</text>
<text x="58.4" y="65">C2</text>
<text x="59.4" y="61.4">L1</text>
<text x="91.7" y="62.1">C5</text>
<text x="91.7" y="63.7">100nF</text>
<text x="113.3" y="63.2">SN74LVC1G17QDBVRQ1</text>
<text x="113.5" y="61.7">B</text>
<text x="217.9" y="63.2">8</text>
<text x="18.6" y="67.9">B4B-XH-AM</text>
<text x="40.8" y="66.1">100nF</text>
<text x="58.4" y="66.6">10uF</text>
<text x="74.1" y="67.6">C4</text>
<text x="190.4" y="70.4">AM26LS31CDBR</text>
<text x="217.9" y="68">MNT 1</text>
<text x="217.9" y="71.2">MNT 2</text>
<text x="74.1" y="72.7">220pF</text>
<text x="216.6" y="76.4">1-1734264-1</text>
</g>
<g font-size="1.4" fill="#800000">
<text x="207.7" y="40.9">Signal_N</text>
<text x="207.5" y="44.1">Signal_P</text>
<text x="38.6" y="49.8">+5</text>
<text x="85.2" y="49.8">+5_ISO</text>
<text x="140.5" y="49.4">+5</text>
<text x="169.8" y="49.6">+5_ISO</text>
<text x="203.7" y="51.1">Signal_N</text>
<text x="203.8" y="49.4">Signal_P</text>
<text x="28.4" y="56.4">3.3PMW</text>
<text x="104.3" y="54.9">3.3PMW</text>
<text x="178.4" y="57.5">+5_ISO</text>
<text x="103.5" y="65.1">+5</text>
<text x="31.6" y="74.2">GND</text>
<text x="37.8" y="74.2">GND</text>
<text x="55.4" y="74.3">GND</text>
<text x="85.7" y="74.2">IGND</text>
<text x="128.6" y="74.8">GND</text>
<text x="139.9" y="75.3">GND</text>
<text x="171.8" y="75">IGND</text>
<text x="182.3" y="75.3">IGND</text>
</g>
<g font-size="1.3">
<text x="217.3" y="21.2">1</text>
<text x="219.7" y="24">REVISION</text>
<text x="238.2" y="24">DESCRIPTION</text>
<text x="259.6" y="24">DATE</text>
<text x="266.2" y="24">APPROVED</text>
<text x="262.6" y="172.3">*</text>
<text x="262.6" y="174">*</text>
<text x="274.1" y="169.2" transform="rotate(90 274.1 169.2)">1</text>
<text x="262.5" y="175.7">*</text>
<text x="262.6" y="177.1">*</text>
</g>
<g font-size="1.2" fill="#000080">
<text x="50" y="48">NOTE: EMC Filtering based directly off suggestions for Class A and B</text>
<text x="50.2" y="49.4">NOTE: C3 &amp; C4 -&gt; 220pF &amp; 630V DC</text>
</g>
<g font-size="1.1">
<text x="198.2" y="173.1">APPROVALS</text>
<text x="210.8" y="173.1">DATE</text>
<text x="216.1" y="172.3">PROJECT</text>
<text x="193.3" y="175.4">ENG:</text>
<text x="193.3" y="177.8">DSN:</text>
<text x="197.8" y="176.4">wgbowley</text>
<text x="197.8" y="178.8">wgbowley</text>
<text x="215.9" y="178.6">PROJECT REVISION:</text>
<text x="233.7" y="178.5">DOCUMENT REVISION:</text>
<text x="251.5" y="178.5">DESIGN ITEM:</text>
<text x="193.3" y="180.3">CHK:</text>
<text x="193.3" y="185.1">BOM:</text>
<text x="196.8" y="183.3">REFERENCE DOCUMENTS</text>
<text x="197.8" y="181.1">*</text>
<text x="216.1" y="181.1">TITLE</text>
<text x="193.3" y="189.9">FAB DWG:</text>
<text x="193.5" y="187.5">ASSY DWG:</text>
<text x="216.9" y="187.5">SIZE</text>
<text x="220.8" y="187.5">CAGE CODE</text>
<text x="229.7" y="187.5">DWG NO.</text>
<text x="270" y="187.5">REV</text>
<text x="193.3" y="192.4">PCB DWG:</text>
<text x="215.9" y="192.4">SCALE:</text>
<text x="226.4" y="192.4">FILE NAME</text>
<text x="257.9" y="192.4">SHEET</text>
<text x="267.3" y="192.4">OF</text>
</g>
<g font-size=".8">
<text x="209.6" y="22.1">DWG. NO.</text>
<text x="214.3" y="22.1">REV. SHT.</text>
<text x="275.4" y="154.9" transform="rotate(90 275.4 154.9)">DWG. NO.</text>
<text x="275.4" y="166.3" transform="rotate(90 275.4 166.3)">REV. SHT.</text>
</g>
</svg>
